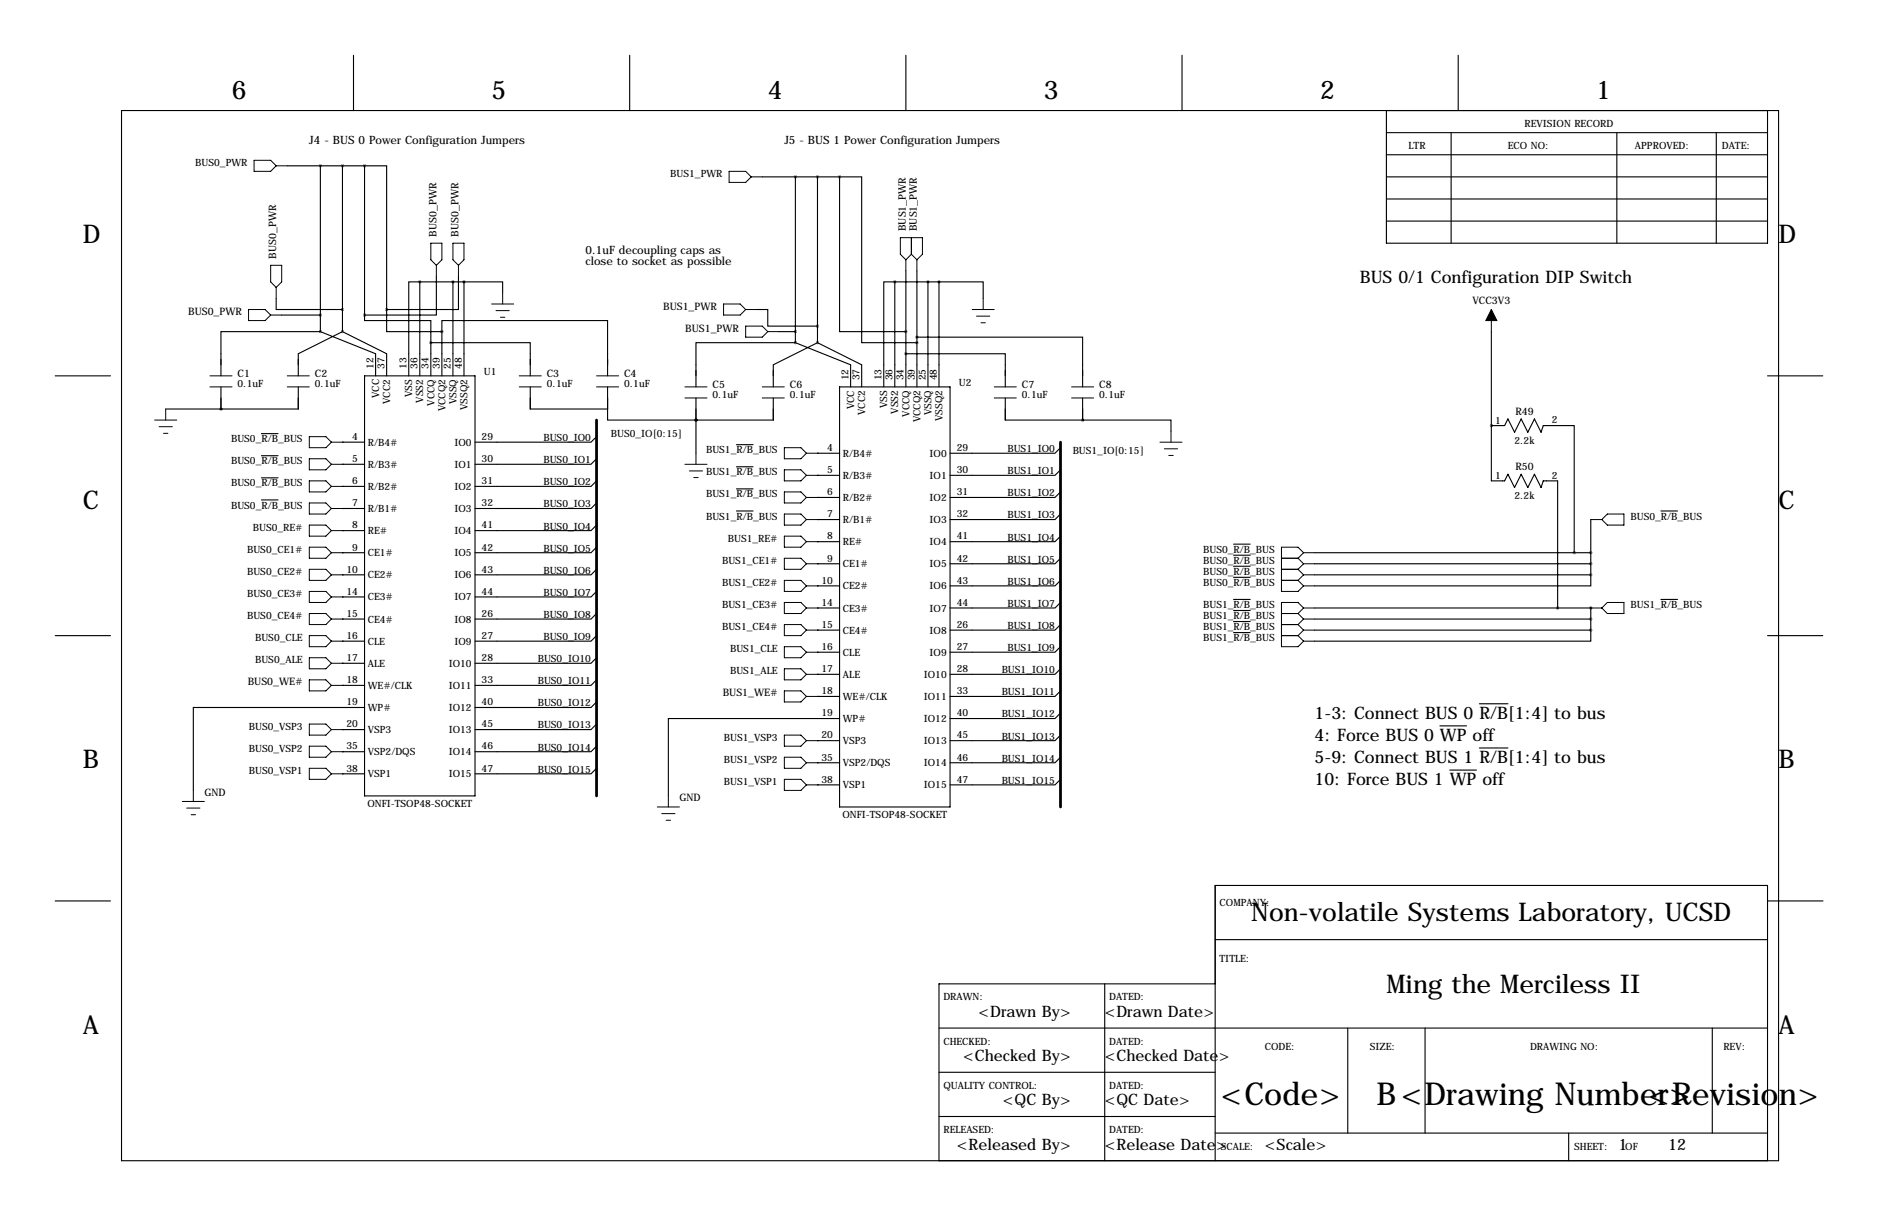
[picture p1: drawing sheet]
<svg xmlns="http://www.w3.org/2000/svg" width="432mm" height="279mm" viewBox="0 0 432 279" stroke-linecap="round" stroke-linejoin="round" font-family="sans-serif">
<g fill="none" stroke="#000" stroke-width=".25">
<path d="M81.3 12.7v12.7M144.8 12.7v12.7M208.3 12.7v12.7M271.8 12.7v12.7M335.3 12.7v12.7M27.9 25.4h381v241.3h-381zM66 38.1h17.8M73.7 38.1v38.1M78.7 38.1v38.1M83.8 38.1h5.1v33M83.8 38.1v34.3M318.8 25.4v30.5h87.6v-30.5"/>
<path d="M318.8 30.5h87.6M318.8 35.6h87.6M333.7 30.5v25.4M371.8 30.5v25.4M394.6 30.5v25.4M175.3 40.6h17.7M182.9 40.6v38.1M188 40.6v38.1M193 40.6v35.6h15.3M193 40.6h5.1v38.1h12.7M318.8 40.6h87.6M318.8 45.7h87.6"/>
<path d="M318.8 50.8h87.6M63.5 68.6v2.5h15.2M64.8 72.4h8.9M73.7 76.2h-22.9v10.2M73.7 76.2l12.7 5.1v5.1M78.7 76.2l10.2 5.1v5.1M78.7 76.2l-10.1 5.1v5.1M83.8 72.4v1.3h15.3v5M88.9 71.1v5.1h12.7M96.5 64.8h-2.5v21.6M96.5 64.8v21.6M96.5 64.8h10.2"/>
<path d="M99.1 78.7h22.8v7.7M99.1 78.7v7.7M100.3 63.5v8.9h-16.5M101.6 76.2v-2.5h38.1v12.7M101.6 76.2v10.2M104.1 64.8v21.6M105.4 63.5v7.6h-16.5M106.7 64.8h8.9v2.5M106.7 64.8v21.6M174 71.1h2.5v3.8h11.5M179.1 76.2h3.8M182.9 78.7h-22.9v10.2"/>
<path d="M182.9 78.7l12.7 5.1v5.1M188 78.7l10.1 5.1v5.1M188 78.7l-10.2 5.1v5.1M205.7 64.8h-2.5v24.1M205.7 64.8v24.1M205.7 64.8h10.2M208.3 62.2v26.7M210.8 77.5h38.1v11.4M210.8 62.2v26.7M213.4 64.8v24.1M215.9 64.8h10.2v3.8M215.9 64.8v24.1"/>
<path d="M342.9 76.2v34.3h3l.8-1.5 1.5 3 1.6-3 1.5 3 1.5-3 1.5 3 .5-1.5h3.3v29.2M12.7 86.4h12.7M50.8 94h.1M50.8 88.9v5.1M60.1 99.6h3.8M68.6 88.9v5.1h-30.5M83.8 86.4h25.4v96.5h-25.4zM121.9 88.9v5.1h17.8v2.5h20.3M139.7 88.9v5.1M160 96.5h.1M160 91.4v12.7M177.8 91.4v5.1h-17.8"/>
<path d="M193 88.9h25.4v96.5h-25.4zM208.3 81.3h22.8v7.6M231.1 91.4v5.1h17.8M248.9 96.5h.1M248.9 96.5h20.3v2.6M248.9 91.4v5.1M342.9 97.8h.1M342.9 97.8h3l.8-1.5 1.5 3 1.6-3 1.5 3 1.5-3 1.5 3 .5-1.5h7.1v29.2M406.4 86.4h12.7M60.1 114.9h3.8M60.1 109.8h3.8M60.1 104.7h3.8"/>
<path d="M78.7 116.8h.1M78.7 111.8h.1M78.7 106.7h.1M78.7 101.6h.1M78.7 101.6h5.1M78.7 106.7h5.1M78.7 111.8h5.1M78.7 116.8h5.1M137.2 100.3l-1.3 1.3h-26.7M137.2 105.4l-1.3 1.3h-26.7M137.2 110.5l-1.3 1.3h-26.7M137.2 115.6l-1.3 1.2h-26.7"/>
<path d="M169.3 117.4h3.8M169.3 102.2h3.8M169.3 107.2h3.8M169.3 112.3h3.8M188 104.1h.1M188 109.2h.1M188 114.3h.1M188 119.4h.1M188 104.1h5M188 109.2h5M188 114.3h5M188 119.4h5"/>
<path d="M243.8 102.9l-1.2 1.2h-24.2M243.8 107.9l-1.2 1.3h-24.2M243.8 113l-1.2 1.3h-24.2M243.8 118.1l-1.2 1.3h-24.2M365.8 119.4v12.7M381.9 117.4h3.8M78.7 137.2h.1M78.7 132.1h.1M78.7 127h.1M78.7 121.9h.1M78.7 121.9h5.1M78.7 127h5.1"/>
<path d="M78.7 132.1h5.1M78.7 137.2h5.1M137.2 120.7l-1.3 1.2h-26.7M137.2 125.7l-1.3 1.3h-26.7M137.2 130.8l-1.3 1.3h-26.7M137.2 135.9l-1.3 1.3h-26.7M188 124.5h.1M188 129.5h.1M188 134.6h.1M188 139.7h.1M188 124.5h5M188 129.5h5"/>
<path d="M188 134.6h5M188 139.7h5M243.8 123.2l-1.2 1.3h-24.2M243.8 128.3l-1.2 1.2h-24.2M243.8 133.3l-1.2 1.3h-24.2M243.8 138.4l-1.2 1.3h-24.2M283.6 137.7h3.8M283.6 125h3.8M283.6 127.6h3.8M283.6 130.1h3.8M283.6 132.6h3.8M302.3 127h63.5"/>
<path d="M302.3 132.1h63.5M302.3 129.5h63.5M302.3 139.7h63.5M365.8 132.1v2.5h-63.5M365.8 139.7h.1M365.8 139.7v5.1M381.9 137.7h3.8M12.7 146h12.7M78.7 152.4h.1M78.7 147.3h.1M78.7 142.2h.1M78.7 157.5h.1"/>
<path d="M78.7 142.2h5.1M78.7 147.3h5.1M78.7 152.4h5.1M78.7 157.5h5.1M137.2 141l-1.3 1.2h-26.7M137.2 146l-1.3 1.3h-26.7M137.2 151.1l-1.3 1.3h-26.7M137.2 156.2l-1.3 1.3h-26.7M188 144.8h.1M188 149.9h.1M188 154.9h.1M188 144.8h5"/>
<path d="M188 149.9h5M188 154.9h5M243.8 143.5l-1.2 1.3h-24.2M243.8 148.6l-1.2 1.3h-24.2M243.8 153.7l-1.2 1.2h-24.2M243.8 158.8l-1.2 1.2h-24.2M283.6 140.3h3.8M283.6 142.8h3.8M283.6 145.3h3.8M302.3 142.2h63.5M302.3 144.8h63.5M365.8 144.8v2.5h-63.5"/>
<path d="M406.4 146h12.7M78.7 177.8h.1M78.7 172.7h.1M78.7 167.6h.1M78.7 167.6h5.1M78.7 172.7h5.1M78.7 177.8h5.1M83.8 162.6h-39.4v19M137.2 161.3l-1.3 1.3h-26.7M137.2 166.4l-1.3 1.2h-26.7M137.2 171.4l-1.3 1.3h-26.7M137.2 176.5l-1.3 1.3h-26.7"/>
<path d="M188 170.2h.1M188 175.3h.1M188 160h.1M188 160h5M188 170.2h5M188 175.3h5M193 165.1h-39.3v17.8M243.8 163.8l-1.2 1.3h-24.2M243.8 168.9l-1.2 1.3h-24.2M243.8 174l-1.2 1.3h-24.2M243.8 179.1l-1.2 1.2h-24.2M331.1 166.8h6.1"/>
<path d="M333.3 176.9h6.2M340.1 161.7h6.6M340.1 171.9h6.6M188 180.3h.1M188 180.3h5M12.7 207h12.7M279.4 215.9h127M406.5 207h12.7M215.9 236.2h190.5M254 226.1v40.6M279.4 226.1h-63.5v40.6M309.9 236.2v24.1"/>
<path d="M327.7 236.2v24.1M393.7 236.2v24.1M215.9 246.4h63.5M215.9 256.5h63.5M279.4 260.3h127M279.4 266.7v-63.2h127v63.2M360.7 260.3v6.4"/>
</g>
<g fill="none" stroke="#000" stroke-width=".23">
<path d="M58.4 36.8h3.8l1.3 1.3-1.3 1.3h-3.8zM63.5 38.1h2.5M167.6 39.4h3.8l1.3 1.2-1.3 1.3h-3.8zM99.1 55.9h2.5v3.8l-1.3 1.3-1.2-1.3zM104.1 55.9h2.6v3.8l-1.3 1.3-1.3-1.3zM172.7 40.6h2.6M208.3 59.7v2.5M208.3 59.7l-1.3-1.3v-3.8h5.1v3.8l-1.3 1.3M209.5 58.4l-1.2 1.3M209.5 54.6v3.8M209.5 58.4l1.3 1.3M210.8 59.7v2.5"/>
<path d="M57.1 71.1h3.9l1.2 1.3-1.2 1.3h-3.9zM62.2 72.4h2.6M62.2 61h2.6v3.8l-1.3 1.2-1.3-1.2zM63.5 66v2.6M100.3 61v2.5M105.4 61v2.5M113 69.8h5.1M114 71.4h3.1M115.1 72.9h1M115.6 67.3v2.5M166.4 69.8h3.8l1.2 1.3-1.2 1.3h-3.8zM171.4 71.1h2.6"/>
<path d="M171.4 74.9h3.9l1.2 1.3-1.2 1.3h-3.9zM176.5 76.2h2.6M223.5 71.1h5.1M224.5 72.6h3.1M225.6 74.2h1M226.1 68.6v2.5M342.9 71.1v5.1M35.6 96.5h5M36.6 98h3M37.6 99.6h1M38.1 94v2.5M48.3 86.4h5"/>
<path d="M48.3 88.9h5M66 86.4h5.1M66 88.9h5.1M119.4 86.4h5.1M119.4 88.9h5.1M137.2 86.4h5M137.2 88.9h5M157.5 88.9h5.1M157.5 91.4h5.1M175.3 88.9h5M175.3 91.4h5M228.6 88.9h5.1"/>
<path d="M228.6 91.4h5.1M246.4 88.9h5.1M246.4 91.4h5.1M269.2 99.1v2.5M71.1 115.6h3.8l1.3 1.2-1.3 1.3h-3.8zM71.1 100.3h3.8l1.3 1.3-1.3 1.3h-3.8zM71.1 105.4h3.8l1.3 1.3-1.3 1.2h-3.8zM71.1 110.5h3.8l1.3 1.3-1.3 1.2h-3.8zM76.2 116.8h2.5M76.2 111.8h2.5M76.2 106.7h2.5M76.2 101.6h2.5"/>
<path d="M157.5 106.7h5.1M158.5 108.2h3M159.5 109.7h1M160 104.1v2.6M180.3 118.1h3.8l1.3 1.3-1.3 1.3h-3.8zM180.3 113h3.8l1.3 1.3-1.3 1.3h-3.8zM180.3 107.9h3.8l1.3 1.3-1.3 1.3h-3.8zM180.3 102.9h3.8l1.3 1.2-1.3 1.3h-3.8zM185.4 119.4h2.6M185.4 104.1h2.6M185.4 109.2h2.6M185.4 114.3h2.6"/>
<path d="M266.7 101.6h5.1M267.7 103.1h3.1M268.7 104.6h1M365.8 119.4h2.5M369.6 118.1h3.8v2.6h-3.8l-1.3-1.3zM71.1 120.7h3.8l1.3 1.2-1.3 1.3h-3.8zM71.1 135.9h3.8l1.3 1.3-1.3 1.2h-3.8zM71.1 125.7h3.8l1.3 1.3-1.3 1.3h-3.8zM71.1 130.8h3.8l1.3 1.3-1.3 1.2h-3.8zM76.2 121.9h2.5M76.2 127h2.5M76.2 132.1h2.5"/>
<path d="M76.2 137.2h2.5M180.3 138.4h3.8l1.3 1.3-1.3 1.3h-3.8zM180.3 123.2h3.8l1.3 1.3-1.3 1.2h-3.8zM180.3 128.3h3.8l1.3 1.2-1.3 1.3h-3.8zM180.3 133.3h3.8l1.3 1.3-1.3 1.3h-3.8zM185.4 139.7h2.6M185.4 124.5h2.6M185.4 129.5h2.6M185.4 134.6h2.6M294.6 128.3h3.8M294.6 133.3h3.8M294.6 130.8h3.8"/>
<path d="M298.4 128.3l1.3 1.2M298.4 130.8l1.3 1.3M298.4 133.3l1.3 1.3M299.7 139.7h2.6M299.7 139.7l-1.3-1.3h-3.8v10.2h3.8l1.3-1.3M299.7 127h2.6M299.7 127l-1.3-1.3h-3.8v10.2h3.8l1.3-1.3M299.7 132.1h2.6M299.7 129.5h2.6M299.7 134.6h2.6M299.7 127l-1.3 1.3M299.7 129.5l-1.3 1.3"/>
<path d="M299.7 132.1l-1.3 1.2M299.7 139.7l-1.3 1.3M365.8 139.7h2.5M369.6 138.4h3.8v2.6h-3.8l-1.3-1.3zM71.1 141h3.8l1.3 1.2-1.3 1.3h-3.8zM71.1 146h3.8l1.3 1.3-1.3 1.3h-3.8zM71.1 151.1h3.8l1.3 1.3-1.3 1.3h-3.8zM71.1 156.2h3.8l1.3 1.3-1.3 1.3h-3.8zM76.2 142.2h2.5M76.2 147.3h2.5M76.2 152.4h2.5M76.2 157.5h2.5"/>
<path d="M180.3 143.5h3.8l1.3 1.3-1.3 1.2h-3.8zM180.3 148.6h3.8l1.3 1.3-1.3 1.2h-3.8zM180.3 153.7h3.8l1.3 1.2-1.3 1.3h-3.8zM180.3 158.8h3.8l1.3 1.2-1.3 1.3h-3.8zM185.4 144.8h2.6M185.4 149.9h2.6M185.4 154.9h2.6M294.6 141h3.8M294.6 143.5h3.8M294.6 146h3.8M298.4 141l1.3 1.2M298.4 143.5l1.3 1.3"/>
<path d="M298.4 146l1.3 1.3M299.7 142.2h2.6M299.7 147.3h2.6M299.7 144.8h2.6M299.7 142.2l-1.3 1.3M299.7 144.8l-1.3 1.2M71.1 166.4h3.8l1.3 1.2-1.3 1.3h-3.8zM71.1 171.4h3.8l1.3 1.3-1.3 1.3h-3.8zM71.1 176.5h3.8l1.3 1.3-1.3 1.3h-3.8zM76.2 167.6h2.5M76.2 172.7h2.5M76.2 177.8h2.5"/>
<path d="M180.3 168.9h3.8l1.3 1.3-1.3 1.2h-3.8zM180.3 174h3.8l1.3 1.3-1.3 1.2h-3.8zM180.3 179.1h3.8l1.3 1.2-1.3 1.3h-3.8zM185.4 170.2h2.6M185.4 175.3h2.6M185.4 160h2.6M41.9 184.1h5.1M42.9 185.7h3.1M43.9 187.2h1.1M44.4 181.6v2.5M151.1 185.4h5.1M152.1 186.9h3.1"/>
<path d="M153.2 188.5h1M153.7 182.9v2.5M185.4 180.3h2.6"/>
</g>
<path d="M342.9 71.1l1.3 2.6h-2.6z" fill="#000" stroke="#000" stroke-width=".23"/>
<path d="M365.7 132.1a.05 .05 0 0 0 .1 0 .05 .05 0 0 0-.1 0zM365.7 129.5a.05 .05 0 0 0 .1 0 .05 .05 0 0 0-.1 0zM365.7 127a.05 .05 0 0 0 .1 0 .05 .05 0 0 0-.1 0zM365.7 144.8a.05 .05 0 0 0 .1 0 .05 .05 0 0 0-.1 0zM365.7 142.2a.05 .05 0 0 0 .1 0 .05 .05 0 0 0-.1 0zM365.7 139.7a.05 .05 0 0 0 .1 0 .05 .05 0 0 0-.1 0zM73.6 38.1a.05 .05 0 0 0 .1 0 .05 .05 0 0 0-.1 0zM73.6 76.2a.05 .05 0 0 0 .1 0 .05 .05 0 0 0-.1 0zM78.7 76.2a.05 .05 0 0 0 .1 0 .05 .05 0 0 0-.1 0zM99 78.7a.05 .05 0 0 0 .1 0 .05 .05 0 0 0-.1 0zM187.9 78.7a.05 .05 0 0 0 .1 0 .05 .05 0 0 0-.1 0zM104.1 64.8a.05 .05 0 0 0 .1 0 .05 .05 0 0 0-.1 0zM78.7 38.1a.05 .05 0 0 0 .1 0 .05 .05 0 0 0-.1 0zM205.7 64.8a.05 .05 0 0 0 .1 0 .05 .05 0 0 0-.1 0zM213.3 64.8a.05 .05 0 0 0 .1 0 .05 .05 0 0 0-.1 0zM187.9 40.6a.05 .05 0 0 0 .1 0 .05 .05 0 0 0-.1 0zM193 40.6a.05 .05 0 0 0 .1 0 .05 .05 0 0 0-.1 0zM73.6 72.4a.05 .05 0 0 0 .1 0 .05 .05 0 0 0-.1 0zM187.9 74.9a.05 .05 0 0 0 .1 0 .05 .05 0 0 0-.1 0zM358.1 139.7a.05 .05 0 0 0 .1 0 .05 .05 0 0 0-.1 0zM361.9 127a.05 .05 0 0 0 .1 0 .05 .05 0 0 0-.1 0zM78.7 71.1a.05 .05 0 0 0 .1 0 .05 .05 0 0 0-.1 0z" fill="#000" stroke="#000" stroke-width=".63"/>
<path d="M137.2 96.5v86.4M243.8 101.6v83.8" fill="none" stroke="#000" stroke-width=".63"/>
<g font-size="7.3">
<text x="280.7" y="254">&lt;Code&gt;</text>
<text x="316.5" y="254">B&lt;Drawing Number&gt;</text>
<text x="379" y="254">&lt;Revision&gt;</text>
</g>
<g font-size="5.9">
<text x="53.3" y="22.9">6</text>
<text x="113" y="22.9">5</text>
<text x="176.5" y="22.9">4</text>
<text x="240" y="22.9">3</text>
<text x="303.5" y="22.9">2</text>
<text x="367" y="22.9">1</text>
<text x="19" y="55.9">D</text>
<text x="408.9" y="55.9">D</text>
<text x="19" y="116.8">C</text>
<text x="408.9" y="116.8">C</text>
<text x="19" y="176.5">B</text>
<text x="408.9" y="176.5">B</text>
<text x="287.7" y="211.6">Non-volatile Systems Laboratory, UCSD</text>
<text x="318.8" y="228.1">Ming the Merciless II</text>
<text x="19" y="237.5">A</text>
<text x="408.9" y="237.5">A</text>
</g>
<g font-size="4">
<text x="312.7" y="65">BUS 0/1 Configuration DIP Switch</text>
<text x="302.3" y="165.1">1-3: Connect BUS 0 R/B[1:4] to bus</text>
<text x="302.3" y="170.2">4: Force BUS 0 WP off</text>
<text x="302.3" y="175.3">5-9: Connect BUS 1 R/B[1:4] to bus</text>
<text x="302.3" y="180.3">10: Force BUS 1 WP off</text>
</g>
<g font-size="3.6">
<text x="225" y="233.7">&lt;Drawn By&gt;</text>
<text x="254" y="233.7">&lt;Drawn Date&gt;</text>
<text x="221.4" y="243.8">&lt;Checked By&gt;</text>
<text x="254" y="243.8">&lt;Checked Date&gt;</text>
<text x="230.6" y="254">&lt;QC By&gt;</text>
<text x="254" y="254">&lt;QC Date&gt;</text>
<text x="220" y="264.2">&lt;Released By&gt;</text>
<text x="254" y="264.2">&lt;Release Date&gt;</text>
<text x="290.8" y="264.2">&lt;Scale&gt;</text>
<text x="372.1" y="264.2">1</text>
<text x="383.5" y="264.2">12</text>
</g>
<g font-size="2.6">
<text x="71.1" y="33">J4 - BUS 0 Power Configuration Jumpers</text>
<text x="180.3" y="33">J5 - BUS 1 Power Configuration Jumpers</text>
<text x="134.6" y="58.4">0.1uF decoupling caps as</text>
<text x="134.6" y="61">close to socket as possible</text>
</g>
<g font-size="2.4">
<text x="208.3" y="53.1" transform="rotate(-90 208.3 53.1)">BUS1_PWR</text>
<text x="210.8" y="53.1" transform="rotate(-90 210.8 53.1)">BUS1_PWR</text>
<text x="63.5" y="59.4" transform="rotate(-90 63.5 59.4)">BUS0_PWR</text>
<text x="100.3" y="54.4" transform="rotate(-90 100.3 54.4)">BUS0_PWR</text>
<text x="105.4" y="54.4" transform="rotate(-90 105.4 54.4)">BUS0_PWR</text>
<text x="152.5" y="71.1">BUS1_PWR</text>
<text x="338.6" y="69.8">VCC3V3</text>
<text x="43.3" y="72.4">BUS0_PWR</text>
<text x="157.6" y="76.2">BUS1_PWR</text>
<text x="54.6" y="86.6">C1</text>
<text x="72.4" y="86.6">C2</text>
<text x="125.7" y="86.6">C3</text>
<text x="143.5" y="86.6">C4</text>
<text x="163.8" y="89.2">C5</text>
<text x="181.6" y="89.2">C6</text>
<text x="234.9" y="89.2">C7</text>
<text x="252.7" y="89.2">C8</text>
<text x="348.4" y="95.2">R49</text>
<text x="348.4" y="107.9">R50</text>
<text x="57" y="157.5">BUS0_WE#</text>
<text x="166.2" y="160">BUS1_WE#</text>
<text x="47" y="182.9">GND</text>
<text x="156.2" y="184.1">GND</text>
</g>
<g font-size="2.3">
<text x="350.5" y="29.2">REVISION RECORD</text>
<text x="323.8" y="34.3">LTR</text>
<text x="346.7" y="34.3">ECO NO:</text>
<text x="375.9" y="34.3">APPROVED:</text>
<text x="395.9" y="34.3">DATE:</text>
<text x="44.9" y="38.1">BUS0_PWR</text>
<text x="154.1" y="40.6">BUS1_PWR</text>
<text x="54.6" y="89">0.1uF</text>
<text x="72.4" y="89">0.1uF</text>
<text x="85.9" y="84.8" transform="rotate(-90 85.9 84.8)">12</text>
<text x="88.4" y="84.8" transform="rotate(-90 88.4 84.8)">37</text>
<text x="93.5" y="84.8" transform="rotate(-90 93.5 84.8)">13</text>
<text x="96" y="84.8" transform="rotate(-90 96 84.8)">36</text>
<text x="98.6" y="84.8" transform="rotate(-90 98.6 84.8)">34</text>
<text x="101.1" y="84.8" transform="rotate(-90 101.1 84.8)">39</text>
<text x="103.6" y="84.8" transform="rotate(-90 103.6 84.8)">25</text>
<text x="106.2" y="84.8" transform="rotate(-90 106.2 84.8)">48</text>
<text x="111.3" y="86.1">U1</text>
<text x="125.7" y="89">0.1uF</text>
<text x="143.5" y="89">0.1uF</text>
<text x="195.1" y="87.4" transform="rotate(-90 195.1 87.4)">12</text>
<text x="197.6" y="87.4" transform="rotate(-90 197.6 87.4)">37</text>
<text x="202.7" y="87.4" transform="rotate(-90 202.7 87.4)">13</text>
<text x="205.2" y="87.4" transform="rotate(-90 205.2 87.4)">36</text>
<text x="207.8" y="87.4" transform="rotate(-90 207.8 87.4)">34</text>
<text x="210.3" y="87.4" transform="rotate(-90 210.3 87.4)">39</text>
<text x="212.9" y="87.4" transform="rotate(-90 212.9 87.4)">25</text>
<text x="215.4" y="87.4" transform="rotate(-90 215.4 87.4)">48</text>
<text x="220.5" y="88.6">U2</text>
<text x="87.2" y="91.5" transform="rotate(-90 87.2 91.5)">VCC</text>
<text x="89.7" y="92.8" transform="rotate(-90 89.7 92.8)">VCC2</text>
<text x="94.8" y="91.2" transform="rotate(-90 94.8 91.2)">VSS</text>
<text x="97.3" y="92.5" transform="rotate(-90 97.3 92.5)">VSS2</text>
<text x="99.9" y="93.2" transform="rotate(-90 99.9 93.2)">VCCQ</text>
<text x="102.4" y="94.5" transform="rotate(-90 102.4 94.5)">VCCQ2</text>
<text x="104.9" y="92.9" transform="rotate(-90 104.9 92.9)">VSSQ</text>
<text x="107.5" y="94.2" transform="rotate(-90 107.5 94.2)">VSSQ2</text>
<text x="163.8" y="91.5">0.1uF</text>
<text x="181.6" y="91.5">0.1uF</text>
<text x="196.4" y="94" transform="rotate(-90 196.4 94)">VCC</text>
<text x="198.9" y="95.3" transform="rotate(-90 198.9 95.3)">VCC2</text>
<text x="204" y="93.7" transform="rotate(-90 204 93.7)">VSS</text>
<text x="206.5" y="95.1" transform="rotate(-90 206.5 95.1)">VSS2</text>
<text x="209.1" y="95.7" transform="rotate(-90 209.1 95.7)">VCCQ</text>
<text x="214.2" y="95.5" transform="rotate(-90 214.2 95.5)">VSSQ</text>
<text x="234.9" y="91.5">0.1uF</text>
<text x="252.7" y="91.5">0.1uF</text>
<text x="53.1" y="101.6">BUS0_R/B_BUS</text>
<text x="81" y="101.1">4</text>
<text x="110.7" y="101.1">29</text>
<text x="125" y="101.3">BUS0_IO0</text>
<text x="140.5" y="100.3">BUS0_IO[0:15]</text>
<text x="211.6" y="97" transform="rotate(-90 211.6 97)">VCCQ2</text>
<text x="216.7" y="96.8" transform="rotate(-90 216.7 96.8)">VSSQ2</text>
<text x="343.8" y="97.4">1</text>
<text x="348.2" y="101.9">2.2k</text>
<text x="356.8" y="97.3">2</text>
<text x="53.1" y="106.7">BUS0_R/B_BUS</text>
<text x="81" y="106.2">5</text>
<text x="84.6" y="102.4">R/B4#</text>
<text x="84.6" y="107.5">R/B3#</text>
<text x="104.5" y="102.4">IO0</text>
<text x="104.5" y="107.5">IO1</text>
<text x="110.7" y="106.2">30</text>
<text x="125" y="106.4">BUS0_IO1</text>
<text x="162.3" y="104.1">BUS1_R/B_BUS</text>
<text x="190.2" y="103.6">4</text>
<text x="193.8" y="104.9">R/B4#</text>
<text x="213.7" y="104.9">IO0</text>
<text x="220" y="103.6">29</text>
<text x="231.6" y="103.9">BUS1_IO0</text>
<text x="246.6" y="104.4">BUS1_IO[0:15]</text>
<text x="53.1" y="111.8">BUS0_R/B_BUS</text>
<text x="81" y="111.3">6</text>
<text x="84.6" y="112.6">R/B2#</text>
<text x="104.5" y="112.6">IO2</text>
<text x="110.7" y="111.3">31</text>
<text x="125" y="111.5">BUS0_IO2</text>
<text x="162.3" y="109.2">BUS1_R/B_BUS</text>
<text x="190.2" y="108.7">5</text>
<text x="190.2" y="113.8">6</text>
<text x="193.8" y="110">R/B3#</text>
<text x="213.7" y="110">IO1</text>
<text x="220" y="108.7">30</text>
<text x="220" y="113.8">31</text>
<text x="231.6" y="109">BUS1_IO1</text>
<text x="343.8" y="110.1">1</text>
<text x="356.8" y="110">2</text>
<text x="53.1" y="116.8">BUS0_R/B_BUS</text>
<text x="81" y="116.3">7</text>
<text x="84.6" y="117.6">R/B1#</text>
<text x="104.5" y="117.6">IO3</text>
<text x="110.7" y="116.3">32</text>
<text x="125" y="116.6">BUS0_IO3</text>
<text x="162.3" y="114.3">BUS1_R/B_BUS</text>
<text x="162.3" y="119.4">BUS1_R/B_BUS</text>
<text x="190.2" y="118.9">7</text>
<text x="193.8" y="115.1">R/B2#</text>
<text x="213.7" y="115.1">IO2</text>
<text x="220" y="118.9">32</text>
<text x="231.6" y="114">BUS1_IO2</text>
<text x="231.6" y="119.1">BUS1_IO3</text>
<text x="348.2" y="114.6">2.2k</text>
<text x="374.9" y="119.4">BUS0_R/B_BUS</text>
<text x="58.1" y="121.9">BUS0_RE#</text>
<text x="81" y="121.4">8</text>
<text x="84.6" y="122.7">RE#</text>
<text x="104.5" y="122.7">IO4</text>
<text x="110.7" y="121.4">41</text>
<text x="125" y="121.7">BUS0_IO4</text>
<text x="167.4" y="124.5">BUS1_RE#</text>
<text x="190.2" y="124">8</text>
<text x="193.8" y="120.2">R/B1#</text>
<text x="193.8" y="125.3">RE#</text>
<text x="213.7" y="120.2">IO3</text>
<text x="213.7" y="125.3">IO4</text>
<text x="220" y="124">41</text>
<text x="231.6" y="124.2">BUS1_IO4</text>
<text x="56.8" y="127">BUS0_CE1#</text>
<text x="79.7" y="131.6">10</text>
<text x="81" y="126.5">9</text>
<text x="84.6" y="127.8">CE1#</text>
<text x="104.5" y="127.8">IO5</text>
<text x="110.7" y="126.5">42</text>
<text x="110.7" y="131.6">43</text>
<text x="125" y="126.7">BUS0_IO5</text>
<text x="125" y="131.8">BUS0_IO6</text>
<text x="166" y="129.5">BUS1_CE1#</text>
<text x="190.2" y="129">9</text>
<text x="193.8" y="130.3">CE1#</text>
<text x="213.7" y="130.3">IO5</text>
<text x="220" y="129">42</text>
<text x="231.6" y="129.3">BUS1_IO5</text>
<text x="276.6" y="127">BUS0_R/B_BUS</text>
<text x="276.6" y="129.5">BUS0_R/B_BUS</text>
<text x="56.8" y="132.1">BUS0_CE2#</text>
<text x="56.8" y="137.2">BUS0_CE3#</text>
<text x="79.7" y="136.7">14</text>
<text x="84.6" y="132.9">CE2#</text>
<text x="84.6" y="138">CE3#</text>
<text x="104.5" y="132.9">IO6</text>
<text x="104.5" y="138">IO7</text>
<text x="110.7" y="136.7">44</text>
<text x="125" y="136.9">BUS0_IO7</text>
<text x="166" y="134.6">BUS1_CE2#</text>
<text x="188.9" y="134.1">10</text>
<text x="193.8" y="135.4">CE2#</text>
<text x="213.7" y="135.4">IO6</text>
<text x="220" y="134.1">43</text>
<text x="231.6" y="134.4">BUS1_IO6</text>
<text x="276.6" y="132.1">BUS0_R/B_BUS</text>
<text x="276.6" y="134.6">BUS0_R/B_BUS</text>
<text x="56.8" y="142.2">BUS0_CE4#</text>
<text x="79.7" y="141.7">15</text>
<text x="84.6" y="143">CE4#</text>
<text x="104.5" y="143">IO8</text>
<text x="110.7" y="141.7">26</text>
<text x="125" y="142">BUS0_IO8</text>
<text x="166" y="139.7">BUS1_CE3#</text>
<text x="188.9" y="139.2">14</text>
<text x="193.8" y="140.5">CE3#</text>
<text x="213.7" y="140.5">IO7</text>
<text x="220" y="139.2">44</text>
<text x="231.6" y="139.4">BUS1_IO7</text>
<text x="276.6" y="139.7">BUS1_R/B_BUS</text>
<text x="276.6" y="142.2">BUS1_R/B_BUS</text>
<text x="374.9" y="139.7">BUS1_R/B_BUS</text>
<text x="58.7" y="147.3">BUS0_CLE</text>
<text x="79.7" y="146.8">16</text>
<text x="84.6" y="148.1">CLE</text>
<text x="104.5" y="148.1">IO9</text>
<text x="110.7" y="146.8">27</text>
<text x="125" y="147.1">BUS0_IO9</text>
<text x="166" y="144.8">BUS1_CE4#</text>
<text x="167.9" y="149.9">BUS1_CLE</text>
<text x="188.9" y="144.3">15</text>
<text x="188.9" y="149.4">16</text>
<text x="193.8" y="145.6">CE4#</text>
<text x="213.7" y="145.6">IO8</text>
<text x="220" y="144.3">26</text>
<text x="220" y="149.4">27</text>
<text x="231.6" y="144.5">BUS1_IO8</text>
<text x="231.6" y="149.6">BUS1_IO9</text>
<text x="276.6" y="144.8">BUS1_R/B_BUS</text>
<text x="276.6" y="147.3">BUS1_R/B_BUS</text>
<text x="58.7" y="152.4">BUS0_ALE</text>
<text x="79.7" y="151.9">17</text>
<text x="84.6" y="153.2">ALE</text>
<text x="103.2" y="153.2">IO10</text>
<text x="110.7" y="151.9">28</text>
<text x="123.6" y="152.1">BUS0_IO10</text>
<text x="167.9" y="154.9">BUS1_ALE</text>
<text x="188.9" y="154.4">17</text>
<text x="193.8" y="150.7">CLE</text>
<text x="193.8" y="155.7">ALE</text>
<text x="212.4" y="155.7">IO10</text>
<text x="213.7" y="150.7">IO9</text>
<text x="220" y="154.4">28</text>
<text x="230.3" y="154.7">BUS1_IO10</text>
<text x="79.7" y="157">18</text>
<text x="84.6" y="158.3">WE#/CLK</text>
<text x="103.2" y="158.3">IO11</text>
<text x="110.7" y="157">33</text>
<text x="123.6" y="157.2">BUS0_IO11</text>
<text x="188.9" y="159.5">18</text>
<text x="193.8" y="160.8">WE#/CLK</text>
<text x="212.4" y="160.8">IO11</text>
<text x="220" y="159.5">33</text>
<text x="230.3" y="159.8">BUS1_IO11</text>
<text x="57.2" y="167.6">BUS0_VSP3</text>
<text x="79.7" y="162.1">19</text>
<text x="79.7" y="167.1">20</text>
<text x="84.6" y="163.4">WP#</text>
<text x="103.2" y="163.4">IO12</text>
<text x="110.7" y="162.1">40</text>
<text x="110.7" y="167.1">45</text>
<text x="123.6" y="162.3">BUS0_IO12</text>
<text x="123.6" y="167.4">BUS0_IO13</text>
<text x="188.9" y="164.6">19</text>
<text x="193.8" y="165.9">WP#</text>
<text x="212.4" y="165.9">IO12</text>
<text x="220" y="164.6">40</text>
<text x="230.3" y="164.8">BUS1_IO12</text>
<text x="57.2" y="172.7">BUS0_VSP2</text>
<text x="79.7" y="172.2">35</text>
<text x="84.6" y="168.4">VSP3</text>
<text x="84.6" y="173.5">VSP2/DQS</text>
<text x="103.2" y="168.4">IO13</text>
<text x="103.2" y="173.5">IO14</text>
<text x="110.7" y="172.2">46</text>
<text x="123.6" y="172.5">BUS0_IO14</text>
<text x="166.4" y="170.2">BUS1_VSP3</text>
<text x="188.9" y="169.7">20</text>
<text x="193.8" y="171">VSP3</text>
<text x="212.4" y="171">IO13</text>
<text x="220" y="169.7">45</text>
<text x="230.3" y="169.9">BUS1_IO13</text>
<text x="57.2" y="177.8">BUS0_VSP1</text>
<text x="79.7" y="177.3">38</text>
<text x="84.6" y="178.6">VSP1</text>
<text x="103.2" y="178.6">IO15</text>
<text x="110.7" y="177.3">47</text>
<text x="123.6" y="177.5">BUS0_IO15</text>
<text x="166.4" y="175.3">BUS1_VSP2</text>
<text x="188.9" y="174.8">35</text>
<text x="188.9" y="179.8">38</text>
<text x="193.8" y="176.1">VSP2/DQS</text>
<text x="212.4" y="176.1">IO14</text>
<text x="220" y="174.8">46</text>
<text x="220" y="179.8">47</text>
<text x="230.3" y="175">BUS1_IO14</text>
<text x="84.5" y="185.5">ONFI-TSOP48-SOCKET</text>
<text x="166.4" y="180.3">BUS1_VSP1</text>
<text x="193.8" y="181.1">VSP1</text>
<text x="212.4" y="181.1">IO15</text>
<text x="230.3" y="180.1">BUS1_IO15</text>
<text x="193.7" y="188">ONFI-TSOP48-SOCKET</text>
<text x="280.4" y="208.3">COMPANY:</text>
<text x="280.4" y="221">TITLE:</text>
<text x="216.9" y="229.9">DRAWN:</text>
<text x="255" y="229.9">DATED:</text>
<text x="216.9" y="240">CHECKED:</text>
<text x="255" y="240">DATED:</text>
<text x="290.8" y="241.3">CODE:</text>
<text x="315" y="241.3">SIZE:</text>
<text x="351.8" y="241.3">DRAWING NO:</text>
<text x="396.2" y="241.3">REV:</text>
<text x="216.9" y="250.2">QUALITY CONTROL:</text>
<text x="255" y="250.2">DATED:</text>
<text x="216.9" y="260.3">RELEASED:</text>
<text x="255" y="260.3">DATED:</text>
<text x="280.7" y="264.2">SCALE:</text>
<text x="361.9" y="264.2">SHEET:</text>
<text x="373.7" y="264.2">OF</text>
</g>
</svg>
